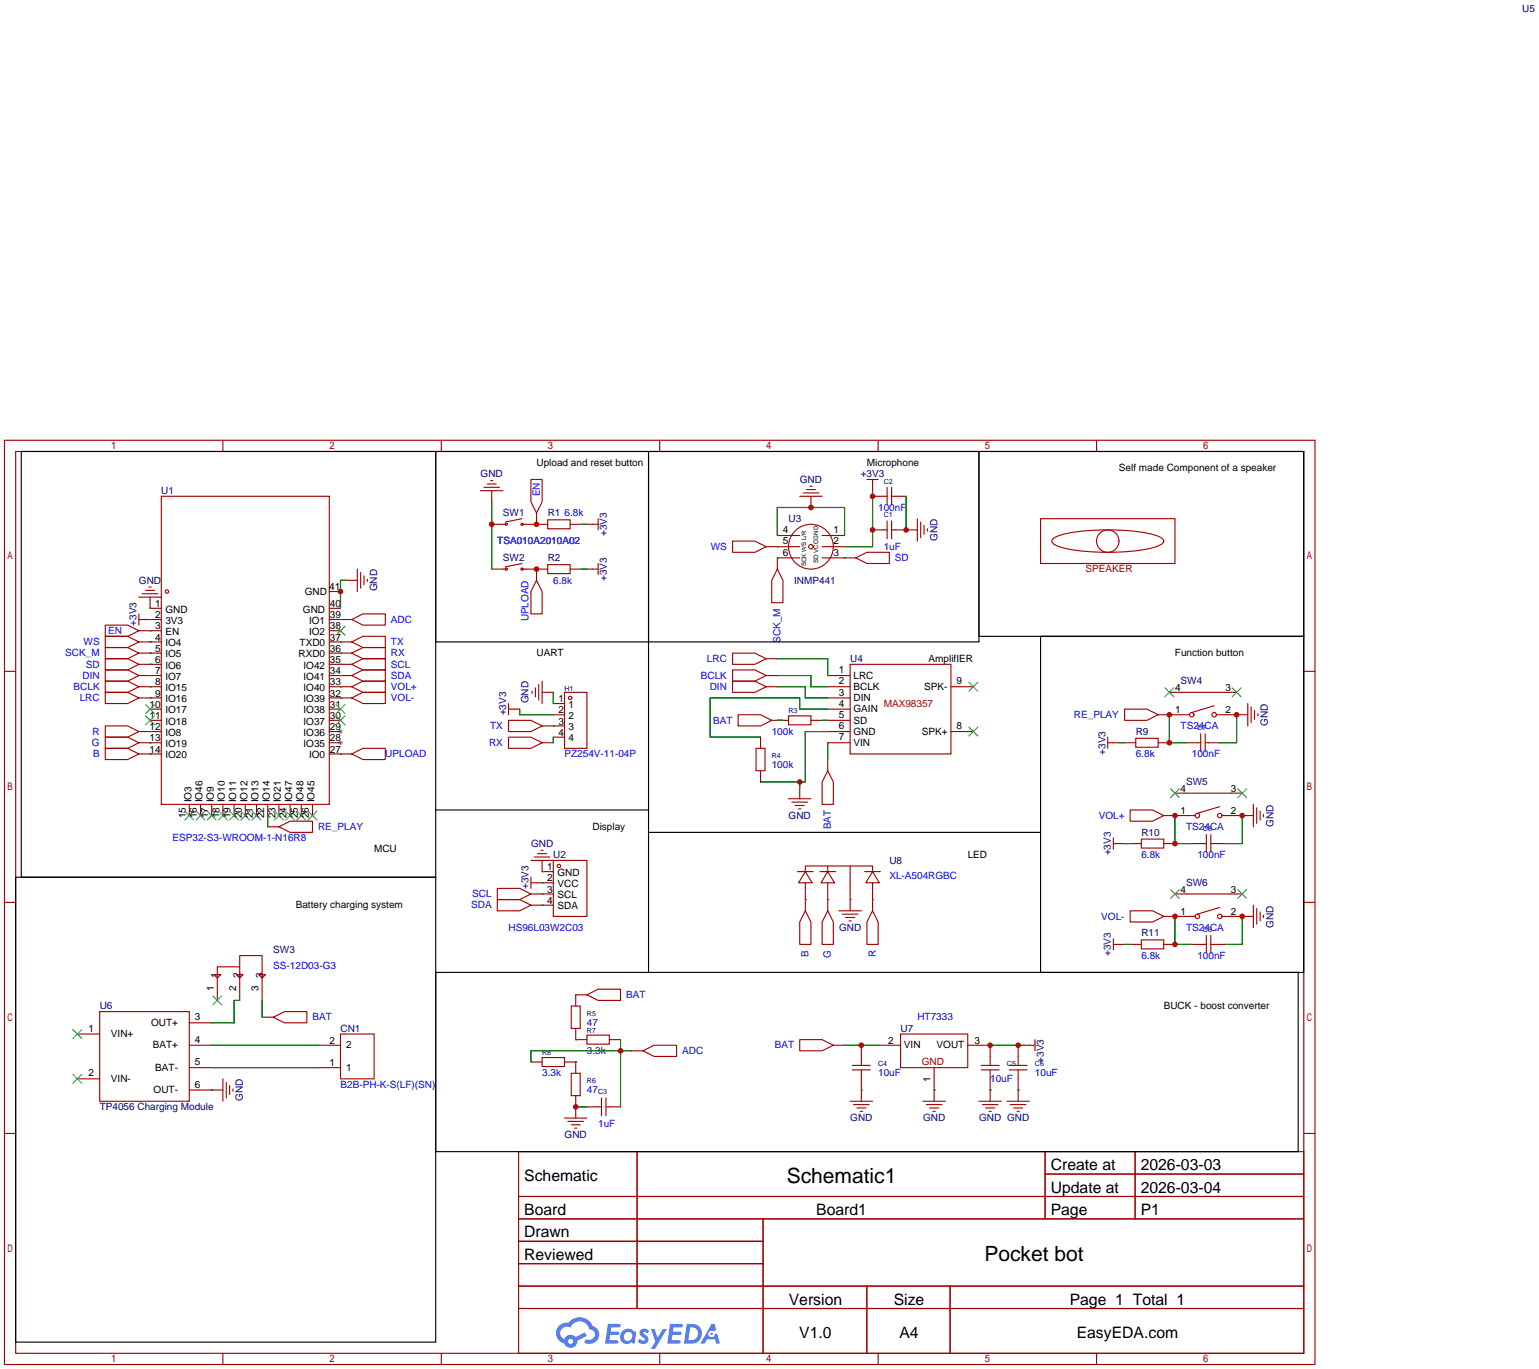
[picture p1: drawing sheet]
<svg xmlns="http://www.w3.org/2000/svg" width="349mm" height="310mm" viewBox="0 0 349 310" stroke-linecap="round" stroke-linejoin="round" font-family="sans-serif">
<g fill="#999">
<circle cx="77.2" cy="168.4" r=".51"/>
<circle cx="77.2" cy="165.9" r=".51"/>
</g>
<g fill="none" stroke="#a10000" stroke-width=".25">
<path d="M1 99.8h297.2v209.6h-297.2zM50.5 99.8v2.6M100.1 99.8v2.6M149.6 99.8v2.6M199.1 99.8v2.6M248.7 99.8v2.6M3.6 102.4h292.1v204.4h-292.1zM1 152.2h2.6M295.7 152.2h2.5M1 204.6h2.6M295.7 204.6h2.5M1 257h2.6"/>
<path d="M295.7 257h2.5M117.6 261.1h178.1v45.7h-178.1zM117.6 271.3h178.1M117.6 276.4h178.1M144.5 261.1v35.6M173 276.4v30.4M237 261.1v15.3M237 266.2h58.7M257.4 261.1v15.3M117.6 281.4h55.4M117.6 291.6h178.1M117.6 286.5h55.4"/>
<path d="M117.6 296.7h178.1M196.6 291.6v15.2M215.4 291.6v15.2M50.5 306.8v2.6M100.1 306.8v2.6M149.6 306.8v2.6M199.1 306.8v2.6M248.7 306.8v2.6"/>
</g>
<g fill="#5487ff">
<path d="M145.3 301.5a1.3 1.3 0 0 1 1.9 .3l-.4 .6a.54 .54 0 0 0-.9-.2l.1 .2a1.28 1.28 0 0 1 .8 2 1.53 1.53 0 0 1-2.2-.3l.5-.6 .8 .5a.31 .31 0 0 0 .4-.3 .31 .31 0 0 0-.3-.3 1.12 1.12 0 0 1-.7-1.9z"/>
<path d="M147.6 301.3h.9l.6 2 1.2-2h.9l-2.7 4.6h-.9l1-1.7z"/>
<path d="M137.8 300.2h2.3a.46 .46 0 0 1 .5 0 .46 .46 0 0 1 .1 .6l-.3 .2h-1.8l-.1 .9h1.6a.4 .4 0 0 1 .4 .4 .4 .4 0 0 1-.5 .4h-1.6l-.2 1.2h1.4a.46 .46 0 0 1 .5 .1 .46 .46 0 0 1 .1 .5l-.4 .1h-2.6z"/>
<path d="M151.9 300.2h2.3a.47 .47 0 0 1 .5 .1 .47 .47 0 0 1 .1 .5l-.3 .2h-1.8l-.1 .9h1.6a.4 .4 0 0 1 .4 .4 .4 .4 0 0 1-.4 .4h-1.7l-.2 1.2h1.4a.46 .46 0 0 1 .5 0 .46 .46 0 0 1 .1 .5l-.4 .2h-2.6z"/>
<path d="M161.3 300.2h.8l.3 1.3-.6 .4a.75 .75 0 0 0-1.1 .3 .75 .75 0 0 0 .5 1 .75 .75 0 0 0 .9-.7l.5-.2 .6 2.3h-.8l-.3-.9h-1.8l-.5 .9h-1z"/>
<path d="M155.7 300.2l-.6 4.4h1.5a2.27 2.27 0 0 0 2.6-2.2 2.27 2.27 0 0 0-2.7-2.2zM156.5 301a1.5 1.5 0 0 1 1.8 1.5 1.5 1.5 0 0 1-1.9 1.4h-.3z"/>
<path d="M141.2 301.8a1.6 1.6 0 0 0-.3 2.3 1.6 1.6 0 0 0 2.3 .2l.7 .3 .3-2.4-.1-.3h-.5a1.58 1.58 0 0 0-2.4-.1zM141.8 302.3a.98 .98 0 0 1 1.6 .4 .98 .98 0 0 1-1.1 1.3 .94 .94 0 0 1-.9-.6 .94 .94 0 0 1 .4-1.1z"/>
<path d="M126.8 300.6a2.37 2.37 0 0 0 1.1 4 1.54 1.54 0 0 0 1.8 1 1.54 1.54 0 0 0 1.2-1.6l2.2-1.1-.5-.8-2 1a1.57 1.57 0 0 0-2.7 .5 1.5 1.5 0 0 1-.7-2.1 1.5 1.5 0 0 1 2.2-.5 2.23 2.23 0 0 1 2.3-1.4 2.23 2.23 0 0 1 2 1.8 1.16 1.16 0 0 1 1.2 1.1 1.16 1.16 0 0 1-1.1 1.2h-.7a.47 .47 0 0 0-.5 .4 .47 .47 0 0 0 .4 .6 2.14 2.14 0 0 0 2.7-1.4 2.14 2.14 0 0 0-1.3-2.7 3.2 3.2 0 0 0-5.5-.7l-1.1 .1zM128.8 304.1a.6 .6 0 0 1 1.2 0 .6 .6 0 0 1-1.2 0z"/>
<circle cx="161.4" cy="302.4" r=".28"/>
</g>
<g fill="none" stroke="#a10000" stroke-width=".25">
<path d="M36.6 112.5h38.1v69.9h-38.1zM109 111.3h5M109.7 110.5h3.6M110.5 109.7h2M111.3 109h.5M111.5 118.9h3.1M111.5 111.3v2.5M118.4 117.6l-3.8 .8M118.6 118.9h5.6M120.4 108.7h2.5v5.1l-1.2 2.5-1.3-2.5zM121.7 116.3v2.6M124.2 117.9h5.1v2h-5.1z"/>
<path d="M129.3 118.9h2.5M133.1 118.9h2.5M135.6 117.6v2.5M181.4 112.5h5M182.1 111.8h3.6M182.9 111h2M183.6 110.2h.5M183.9 112.5v2.6M196.6 108.7h2.5M197.9 112.5h3.3M197.9 108.7v2.6M201.2 110.5v4.1"/>
<path d="M201.2 118.1v4.1M202.2 112.5h3.3M202.2 110.5v4.1M202.2 118.1v4.1M208 117.6v5.1M208.8 118.4v3.5M209.5 119.1v2.1M210.3 119.9v.5M236 117.6h30.4v10.2h-30.4zM31.5 135.4h5.1M31.5 139.2v2.5M32.3 134.6h3.5"/>
<path d="M33 133.9h2.1M33.8 133.1h.5M34 135.4v2.5h2.6M74.7 137.9h2.5M74.7 134.1h2.5M78.5 131.6h2.5M81 129v5.1M81.8 129.8v3.6M82.5 130.6v2M83.3 131.3v.5M111.5 129h3.1M118.4 127.8l-3.8 .7"/>
<path d="M118.6 129h5.6M121.7 131.6l1.2 2.5v5.1h-2.5v-5.1zM121.7 129v2.6M124.2 128h5.1v2h-5.1zM129.3 129h2.5M133.1 129h2.5M135.6 127.8v2.5M166.1 122.7h5.1l2.5 1.3-2.5 1.2h-5.1zM173.7 124h7.7M176.3 129l1.2 2.6v5.1h-2.5v-5.1zM176.3 121.4h5.1M181.4 126.5h-5.1v2.5"/>
<path d="M186.4 121.4h5.1M186.4 124h5.1M186.4 126.5h7.7M194.1 126.5l2.5-1.3h5.1v2.6h-5.1zM197.9 120.1h3.3M202.2 120.1h5.8M238.6 122.3a8.6 8.6 0 0 1 4.8-1.6 50.7 50.7 0 0 1 18.8 .7 2.11 2.11 0 0 1 1.7 1.3 2.11 2.11 0 0 1-1.7 1.3 48.4 48.4 0 0 1-22 0 2.11 2.11 0 0 1-1.7-1.3zM23.9 141.7h5.1l2.5 1.3-2.5 1.3h-5.1zM23.9 146.8h5.1l2.5 1.3-2.5 1.3h-5.1zM23.9 144.3h5.1l2.5 1.2-2.5 1.3h-5.1zM23.9 149.4h5.1l2.5 1.2-2.5 1.3h-5.1zM23.9 151.9h5.1l2.5 1.3-2.5 1.2h-5.1z"/>
<path d="M23.9 154.4h5.1l2.5 1.3-2.5 1.3h-5.1zM23.9 157h5.1l2.5 1.2-2.5 1.3h-5.1zM31.5 140.5h5.1M31.5 143h5.1M31.5 145.5h5.1M31.5 148.1h5.1M31.5 150.6h5.1M31.5 153.2h5.1M31.5 155.7h5.1M31.5 158.2h5.1M74.7 140.5h5.1M74.7 143h2.5"/>
<path d="M74.7 145.5h5.1M74.7 148.1h5.1M74.7 150.6h5.1M74.7 153.2h5.1M74.7 155.7h5.1M74.7 158.2h5.1M79.8 145.5l2.5-1.2h5.1v2.5h-5.1zM79.8 148.1l2.5-1.3h5.1v2.6h-5.1zM79.8 140.5l2.5-1.3h5.1v2.5h-5.1zM79.8 150.6l2.5-1.2h5.1v2.5h-5.1zM79.8 153.2l2.5-1.3h5.1v2.5h-5.1zM79.8 155.7l2.5-1.3h5.1v2.6h-5.1z"/>
<path d="M79.8 158.2l2.5-1.2h5.1v2.5h-5.1zM115.3 159.5v2.6M120.6 156.7v.5M121.4 156v2M122.2 155.2v3.6M122.9 157h2.6M122.9 154.4v5.1M125.5 159.5h2.5M128 157h5.1v12.7h-5.1zM166.1 154.4h5.1l2.5 1.3-2.5 1.3h-5.1zM166.1 151.9h5.1l2.5 1.3-2.5 1.2h-5.1zM166.1 148.1h5.1l2.5 1.3-2.5 1.2h-5.1z"/>
<path d="M173.7 153.2h2.6M173.7 155.7h2.6M173.7 149.4h2.6M187.7 153.2h5.1M187.7 155.7h5.1M187.7 158.2h5.1M192.8 150.6h22.8v20.3h-22.8zM215.6 155.7h5.1M265.2 157h15.2M283 159.5v5.1M23.9 164.6h5.1l2.5 1.3-2.5 1.2h-5.1zM23.9 167.1h5.1l2.5 1.3-2.5 1.3h-5.1z"/>
<path d="M23.9 169.7h5.1l2.5 1.2-2.5 1.3h-5.1zM31.5 165.9h5.1M31.5 168.4h5.1M31.5 170.9h5.1M34 160.8h2.6M34 163.3h2.6M74.7 160.8h2.5M74.7 163.3h2.5M74.7 165.9h2.5M74.7 168.4h2.5M74.7 170.9h5.1M79.8 170.9l2.5-1.2h5.1v2.5h-5.1z"/>
<path d="M115.3 163.3h5.1l2.5 1.3-2.5 1.3h-5.1zM115.3 167.1h5.1l2.5 1.3-2.5 1.3h-5.1zM115.3 160.8h2.6M122.9 168.4h2.6M122.9 164.6h5.1M125.5 162.1h2.5M125.5 167.1h2.5M167.4 162.1h5.1l2.5 1.2-2.5 1.3h-5.1zM171.4 169.7h2.1v5.1h-2.1zM172.5 167.1v2.6M172.5 174.8v2.5M175 163.3h3.8"/>
<path d="M178.8 162.3h5.1v2h-5.1zM181.4 178.6v2.5M183.9 163.3h2.5M187.7 174.8l1.3 2.5v5.1h-2.6v-5.1zM187.7 160.8h5.1M187.7 163.3h5.1M187.7 165.9h5.1M187.7 168.4h5.1M187.7 172.2v2.6M215.6 165.9h5.1M251.2 168.4h2.5M251.2 167.1v2.6"/>
<path d="M255 160.8h5.1l2.5 1.3-2.5 1.2h-5.1zM255 168.4h2.6M257.6 167.4h5v2h-5zM262.6 168.4h2.6M262.6 162.1h7.1M266.4 179.8h15.3M269 168.4h3.3M272.3 166.4v4M273.3 168.4h3.3M273.3 166.4v4M275.3 160l-5 1.5M275.8 162.1h7.2"/>
<path d="M283.7 160.3v3.5M284.5 161v2.1M285.2 161.8v.5M42.9 182.4v2.5M45.5 182.4v2.5M48 182.4v2.5M50.5 182.4v2.5M53.1 182.4v2.5M55.6 182.4v2.5M58.2 182.4v2.5M60.7 182.4v2.5M60.7 187.5h2.5"/>
<path d="M63.2 187.5l2.6-1.3h5.1v2.5h-5.1zM63.2 182.4v2.5M65.8 182.4v2.5M68.3 182.4v2.5M70.9 182.4v2.5M120.4 195.1h5.1M120.4 198.9v2.5M121.2 194.3h3.5M121.9 193.5h2.1M122.7 192.8h.5M122.9 195.1v2.5h2.6M125.5 195.1h7.6v12.7h-7.6z"/>
<path d="M178.8 181.1h5.1M179.6 181.9h3.5M180.3 182.6h2.1M180.8 197.6h3.6M181.1 183.4h.5M182.6 197.6l1.5 2.6h-3zM182.6 197.6v-1.3h15.3v1.3M185.9 197.6h3.6M187.7 197.6l1.5 2.6h-3zM187.7 196.3v1.3M192.8 196.3v10.2M196.1 197.6h3.5"/>
<path d="M197.9 197.6l1.5 2.6h-3.1zM252.5 191.3h2.5M252.5 190v2.5M256.3 183.6h5.1l2.5 1.3-2.5 1.3h-5.1zM256.3 191.3h2.5M258.8 190.2h5.1v2.1h-5.1zM263.9 184.9h7.1M263.9 191.3h2.5M270.3 191.3h3.3M273.6 189.2v4.1M274.6 189.2v4.1M274.6 191.3h3.3"/>
<path d="M276.6 182.9l-5.1 1.5M277.1 184.9h7.1M284.2 182.4v5.1M285 183.1v3.6M285.8 183.9v2M286.5 184.7v.5M54.4 219.2v-2.5h5v10.1M112.8 201.4h5.1l2.5 1.3-2.5 1.3h-5.1zM112.8 204h5.1l2.5 1.2-2.5 1.3h-5.1zM120.4 200.2h5.1M120.4 202.7h5.1M120.4 205.2h5.1"/>
<path d="M182.6 206.5l1.3 2.5v5.1h-2.5v-5.1zM182.6 200.2v6.3M187.7 206.5l1.3 2.5v5.1h-2.6v-5.1zM187.7 200.2v6.3M190.2 206.5h5.1M191 207.3h3.6M191.8 208h2M192.5 208.8h.5M197.9 206.5l1.2 2.5v5.1h-2.5v-5.1zM197.9 200.2v6.3M252.5 212.9v2.5M252.5 214.1h2.5"/>
<path d="M256.3 206.5h5.1l2.5 1.3-2.5 1.2h-5.1zM256.3 214.1h2.5M258.8 213.1h5.1v2h-5.1zM263.9 207.8h7.1M263.9 214.1h2.5M266.4 202.7h15.3M270.3 214.1h3.3M273.6 212.1v4.1M274.6 212.1v4.1M274.6 214.1h3.3M276.6 205.7l-5.1 1.6M277.1 207.8h7.1"/>
<path d="M284.2 205.2v5.1M285 206v3.6M285.8 206.8v2M286.5 207.5v.5M17.5 234.4h5.1M22.6 229.4h20.3v20.3h-20.3zM42.9 231.9h5.1M42.9 237h5.1M48.5 221l.8 .7 .7-.7h-1.2M49.3 226.8v-7.6h5.1v7.6M53.6 221l.8 .7 .7-.7h-1.3M58.7 221l.7 .7 .8-.7h-1.3"/>
<path d="M59.4 230.6h2.6M62 230.6l2.5-1.2h5.1v2.5h-5.1zM72.1 237h5.1M77.2 234.4h7.6v10.2h-7.6zM122.9 239.8h5.1v2h-5.1zM129.5 228.1h2.1v5.1h-2.1zM130.6 233.2v2.5h2.5M133.1 234.7h5.1v2h-5.1zM133.1 225.6l2.5-1.3h5.1v2.5h-5.1zM133.1 225.6h-2.5v2.5M138.2 235.7h2.5M143.3 238.3h2.5"/>
<path d="M145.8 238.3l2.5-1.3h5.1v2.5h-5.1zM181.4 235.7h5l2.6 1.3-2.6 1.3h-5zM189 237h2.5M195.3 237v4.6M199.1 237h5.1M204.2 234.4h15.3v7.7h-15.3zM219.5 237h5v4.6M230.9 237v4.6M232.2 237h2.5M234.7 235.7v2.6M17.5 244.6h5.1M42.9 242.1h5.1"/>
<path d="M42.9 247.1h7.6M50.5 244.6v5.1M51.3 245.4v3.5M52.1 246.1v2.1M52.8 246.9v.5M72.1 242.1h5.1M120.4 240.8h2.5M128 240.8h2.6v2.5M128 253.5h5.1M128.8 254.3h3.5M129.5 243.3h2.1v5.1h-2.1zM129.5 255h2.1"/>
<path d="M130.3 255.8h.5M130.6 248.4v5.1M133.1 251h3.3M136.4 248.9v4.1M137.4 248.9v4.1M137.4 251h3.3M192.8 249.7h5.1M193.3 242.6h4.1M193.3 241.6h4.1M193.5 250.4h3.6M194.3 251.2h2M195.1 252h.5"/>
<path d="M195.3 242.6v7.1M209.3 249.7h5.1M210.1 250.4h3.5M210.8 251.2h2.1M211.6 252h.5M211.8 242.1v7.6M222 249.7h5.1M222.5 242.6h4.1M222.5 241.6h4.1M222.8 250.4h3.5M223.5 251.2h2.1M224.3 252h.5"/>
<path d="M224.5 242.6v7.1M228.3 249.7h5.1M228.9 242.6h4M228.9 241.6h4M229.1 250.4h3.6M229.9 251.2h2M230.6 252h.5M230.9 242.6v7.1"/>
<circle cx="114.8" cy="118.9" r=".25"/>
<circle cx="118.4" cy="118.9" r=".25"/>
<circle cx="37.8" cy="134.1" r=".38"/>
<circle cx="114.8" cy="129" r=".25"/>
<circle cx="118.4" cy="129" r=".25"/>
<circle cx="183.9" cy="124" r=".51"/>
<circle cx="183.9" cy="124" r="5.1"/>
<circle cx="251.2" cy="122.7" r="2.54"/>
<circle cx="129.3" cy="158.2" r=".38"/>
<circle cx="270.3" cy="162.1" r=".51"/>
<circle cx="275.3" cy="162.1" r=".51"/>
<circle cx="126.7" cy="196.3" r=".38"/>
<circle cx="271.5" cy="184.9" r=".51"/>
<circle cx="276.6" cy="184.9" r=".51"/>
<circle cx="271.5" cy="207.8" r=".51"/>
<circle cx="276.6" cy="207.8" r=".51"/>
</g>
<g fill="none" stroke="#3c3" stroke-width=".25">
<path d="M33 159.8l2.1 2M35.1 159.8l-2.1 2M76.2 159.8l2 2M76.2 142l2 2M78.2 159.8l-2 2M78.2 142l-2 2M219.7 154.7l2 2M221.7 154.7l-2 2M264.2 156l2 2M266.2 156l-2 2M279.4 156l2 2M281.4 156l-2 2"/>
<path d="M33 162.3l2.1 2M35.1 162.3l-2.1 2M76.2 162.3l2 2M78.2 162.3l-2 2M219.7 164.8l2 2.1M221.7 164.8l-2 2.1M265.4 178.8l2.1 2M267.5 178.8l-2.1 2M280.7 178.8l2 2M282.7 178.8l-2 2M41.9 183.9l2 2M43.9 183.9l-2 2"/>
<path d="M44.4 183.9l2.1 2M46.5 183.9l-2.1 2M47 183.9l2 2M49 183.9l-2 2M49.5 183.9l2.1 2M51.6 183.9l-2.1 2M52.1 183.9l2 2M54.1 183.9l-2 2M54.6 183.9l2 2M56.6 183.9l-2 2M57.1 183.9l2.1 2M59.2 183.9l-2.1 2"/>
<path d="M62.2 183.9l2.1 2M64.3 183.9l-2.1 2M64.8 183.9l2 2M66.8 183.9l-2 2M67.3 183.9l2 2M69.3 183.9l-2 2M69.8 183.9l2.1 2M71.9 183.9l-2.1 2M265.4 201.7l2.1 2M267.5 201.7l-2.1 2M280.7 201.7l2 2M282.7 201.7l-2 2"/>
<path d="M16.5 233.4l2 2.1M18.5 233.4l-2 2.1M48.3 225.8l2 2M50.3 225.8l-2 2M16.5 243.6l2 2M18.5 243.6l-2 2"/>
</g>
<g fill="none" stroke="#008700" stroke-width=".25">
<path d="M111.5 113.8v15.2M121.7 118.9h.1M131.8 118.9h1.3M197.9 111.3v12.7h-6.4M205.5 112.5v7.6M34 137.9h.1M78.5 131.6h-1.3v6.3M121.7 129h.1M131.8 129h1.3M176.3 124h.1M176.3 126.5h.1M176.3 121.4v-6.3h15.2v6.3"/>
<path d="M191.5 126.5h.1M34 140.5h.1M34 143h.1M34 148.1h.1M34 145.5h.1M34 150.6h.1M34 153.2h.1M34 155.7h.1M34 158.2h.1M77.2 145.5h.1M77.2 148.1h.1M77.2 140.5h.1"/>
<path d="M77.2 150.6h.1M77.2 153.2h.1M77.2 155.7h.1M77.2 158.2h.1M125.5 157v2.5M176.3 149.4h11.4v3.8M176.3 155.7h6.3v2.5h5.1M176.3 153.2h7.6v2.5h3.8M34 165.9h.1M34 168.4h.1M34 170.9h.1M77.2 170.9h.1"/>
<path d="M117.9 160.8v1.3h7.6M125.5 164.6h.1M125.5 167.1v1.3M176.3 163.3h1.2M181.4 177.3v1.3M186.4 163.3h1.3M187.7 168.4v3.8M187.7 160.8h-6.3v-2.6h-20.4v8.9h11.5M187.7 165.9h-5.1v11.4h-10.1M253.7 168.4h1.3M265.2 162.1v6.3h3.8M280.4 162.1v6.3h-3.8"/>
<path d="M60.7 184.9v2.6M122.9 197.6h.1M255 191.3h1.3M266.4 184.9v6.4h3.9M281.7 184.9v6.4h-3.8M122.9 200.2h.1M122.9 202.7h.1M122.9 205.2h.1M182.6 204h.1M187.7 204h.1M192.8 204h.1M197.9 204h.1"/>
<path d="M255 214.1h1.3M266.4 207.8v6.3h3.9M281.7 207.8v6.3h-3.8M48 237h24.1M54.4 226.8h-1.3v5.1h-5.1M59.4 226.8v3.8M130.6 225.6h.1M130.6 235.7h.1M140.7 235.7v15.3M143.3 238.3h-22.9v2.5M191.5 237h7.6M224.5 237h7.7"/>
<path d="M48 247.1h.1M48 242.1h24.1M130.6 240.8h.1M130.6 251h2.5M195.3 247.1h.1M211.8 247.1h.1M224.5 247.1h.1M230.9 247.1h.1"/>
</g>
<path d="M4.8 102.4h94v96.5h-94zM98.8 102.4h48.3v43.1h-48.3zM147.1 102.4h74.9v43.1h-74.9zM222 102.4h73.7v41.9h-73.7zM147.1 145.5v75M236 144.3h59.7v76.2h-59.7zM3.6 198.9h95.2v105.4h-95.2zM98.8 183.6h48.3M147.1 188.7h88.9M98.8 220.5h195.6v40.6h-195.6z" fill="none" stroke="#000" stroke-width=".25"/>
<g fill="#c00">
<circle cx="77.2" cy="134.1" r=".63"/>
<circle cx="111.5" cy="118.9" r=".63"/>
<circle cx="121.7" cy="118.9" r=".63"/>
<circle cx="121.7" cy="129" r=".63"/>
<circle cx="183.9" cy="115.1" r=".63"/>
<circle cx="197.9" cy="120.1" r=".63"/>
<circle cx="197.9" cy="112.5" r=".63"/>
<circle cx="205.5" cy="120.1" r=".63"/>
<circle cx="181.4" cy="177.3" r=".63"/>
<circle cx="130.6" cy="251" r=".63"/>
<circle cx="140.7" cy="238.3" r=".63"/>
<circle cx="195.3" cy="237" r=".63"/>
<circle cx="230.9" cy="237" r=".63"/>
<circle cx="224.5" cy="237" r=".63"/>
<circle cx="280.4" cy="162.1" r=".63"/>
<circle cx="265.2" cy="168.4" r=".63"/>
<circle cx="265.2" cy="162.1" r=".63"/>
<circle cx="281.7" cy="184.9" r=".63"/>
<circle cx="266.4" cy="191.3" r=".63"/>
<circle cx="266.4" cy="184.9" r=".63"/>
<circle cx="281.7" cy="207.8" r=".63"/>
<circle cx="266.4" cy="214.1" r=".63"/>
<circle cx="266.4" cy="207.8" r=".63"/>
</g>
<g font-size="4.8">
<text x="178.4" y="268.2">Schematic1</text>
<text x="223.2" y="286">Pocket bot</text>
</g>
<g font-size="3.6">
<text x="118.9" y="267.9">Schematic</text>
<text x="238.3" y="265.3">Create at</text>
<text x="258.7" y="265.3">2026-03-03</text>
<text x="118.9" y="275.5">Board</text>
<text x="185.1" y="275.5">Board1</text>
<text x="238.3" y="270.4">Update at</text>
<text x="238.3" y="275.5">Page</text>
<text x="258.7" y="270.4">2026-03-04</text>
<text x="258.7" y="275.5">P1</text>
<text x="118.9" y="280.6">Drawn</text>
<text x="118.9" y="285.6">Reviewed</text>
<text x="178.9" y="295.8">Version</text>
<text x="202.7" y="295.8">Size</text>
<text x="242.6" y="295.8">Page 1 Total 1</text>
<text x="181.3" y="303.4">V1.0</text>
<text x="204" y="303.4">A4</text>
<text x="244.2" y="303.4">EasyEDA.com</text>
</g>
<g font-size="2.3" fill="#000080">
<text x="345.2" y="2.8">U5</text>
<text x="36.6" y="112">U1</text>
<text x="109" y="108.2">GND</text>
<text x="181.4" y="109.4">GND</text>
<text x="195.2" y="108.2">+3V3</text>
<text x="114" y="117.1">SW1</text>
<text x="124.2" y="117.1">R1</text>
<text x="178.8" y="118.3">U3</text>
<text x="137.6" y="121.6" transform="rotate(-90 137.6 121.6)">+3V3</text>
<text x="212.6" y="122.7" transform="rotate(-90 212.6 122.7)">GND</text>
<text x="114" y="127.2">SW2</text>
<text x="124.2" y="127.2">R2</text>
<text x="137.6" y="131.7" transform="rotate(-90 137.6 131.7)">+3V3</text>
<text x="31.5" y="132.3">GND</text>
<text x="85.6" y="134.1" transform="rotate(-90 85.6 134.1)">GND</text>
<text x="180.1" y="132.3">INMP441</text>
<text x="31" y="141.9" transform="rotate(-90 31 141.9)">+3V3</text>
<text x="192.8" y="150.1">U4</text>
<text x="267.7" y="155.2">SW4</text>
<text x="119.9" y="159.5" transform="rotate(-90 119.9 159.5)">GND</text>
<text x="114.8" y="162.2" transform="rotate(-90 114.8 162.2)">+3V3</text>
<text x="257.6" y="166.6">R9</text>
<text x="287.5" y="164.6" transform="rotate(-90 287.5 164.6)">GND</text>
<text x="250.7" y="171.1" transform="rotate(-90 250.7 171.1)">+3V3</text>
<text x="269" y="178">SW5</text>
<text x="178.8" y="185.6">GND</text>
<text x="120.4" y="192">GND</text>
<text x="258.8" y="189.4">R10</text>
<text x="288.8" y="187.4" transform="rotate(-90 288.8 187.4)">GND</text>
<text x="125.5" y="194.5">U2</text>
<text x="201.7" y="195.8">U8</text>
<text x="251.9" y="193.9" transform="rotate(-90 251.9 193.9)">+3V3</text>
<text x="119.9" y="201.6" transform="rotate(-90 119.9 201.6)">+3V3</text>
<text x="269" y="200.9">SW6</text>
<text x="190.3" y="211">GND</text>
<text x="258.8" y="212.3">R11</text>
<text x="288.8" y="210.3" transform="rotate(-90 288.8 210.3)">GND</text>
<text x="62" y="216.1">SW3</text>
<text x="251.9" y="216.8" transform="rotate(-90 251.9 216.8)">+3V3</text>
<text x="22.6" y="228.8">U6</text>
<text x="77.2" y="233.9">CN1</text>
<text x="204.2" y="233.9">U7</text>
<text x="236.7" y="240.9" transform="rotate(-90 236.7 240.9)">+3V3</text>
<text x="22.6" y="251.7">TP4056 Charging Module</text>
<text x="55.1" y="249.7" transform="rotate(-90 55.1 249.7)">GND</text>
<text x="192.8" y="254.2">GND</text>
<text x="209.3" y="254.2">GND</text>
<text x="222" y="254.2">GND GND</text>
<text x="128" y="258">GND</text>
</g>
<g font-size="2.3">
<text x="121.7" y="105.6">Upload and reset button</text>
<text x="196.6" y="105.6">Microphone</text>
<text x="253.7" y="106.9">Self made Component of a speaker</text>
<text x="177.6" y="120.9">4</text>
<text x="177.6" y="123.4">5</text>
<text x="177.6" y="125.9">6</text>
<text x="189" y="120.9">1</text>
<text x="189" y="123.4">2</text>
<text x="189" y="125.9">3</text>
<text x="35.2" y="137.6">1</text>
<text x="69.1" y="134.8">GND</text>
<text x="74.7" y="133.8">41</text>
<text x="74.8" y="137.6">40</text>
<text x="35.2" y="140.2">2</text>
<text x="35.2" y="142.7">3</text>
<text x="37.5" y="138.9">GND</text>
<text x="37.5" y="141.4">3V3</text>
<text x="37.5" y="144">EN</text>
<text x="68.7" y="138.9">GND</text>
<text x="70.1" y="144">IO2</text>
<text x="70.1" y="141.4">IO1</text>
<text x="74.8" y="142.7">38</text>
<text x="74.8" y="140.2">39</text>
<text x="35.2" y="145.2">4</text>
<text x="35.2" y="147.8">5</text>
<text x="37.5" y="146.5">IO4</text>
<text x="37.5" y="149">IO5</text>
<text x="67.7" y="149">RXD0</text>
<text x="67.9" y="146.5">TXD0</text>
<text x="74.8" y="147.8">36</text>
<text x="74.8" y="145.2">37</text>
<text x="121.7" y="148.8">UART</text>
<text x="266.4" y="148.8">Function button</text>
<text x="35.2" y="150.3">6</text>
<text x="35.2" y="152.9">7</text>
<text x="35.2" y="155.4">8</text>
<text x="37.5" y="151.6">IO6</text>
<text x="37.5" y="154.1">IO7</text>
<text x="68.8" y="154.1">IO41</text>
<text x="68.8" y="151.6">IO42</text>
<text x="74.8" y="155.4">33</text>
<text x="74.8" y="152.9">34</text>
<text x="74.8" y="150.3">35</text>
<text x="190.3" y="152.6">1</text>
<text x="190.3" y="155.2">2</text>
<text x="193.5" y="153.9">LRC</text>
<text x="210.6" y="150.1">AmplifIER</text>
<text x="216.9" y="155.2">9</text>
<text x="33.9" y="160.5">10</text>
<text x="35.2" y="157.9">9</text>
<text x="37.5" y="156.7">IO15</text>
<text x="37.5" y="159.2">IO16</text>
<text x="37.5" y="161.7">IO17</text>
<text x="68.8" y="161.7">IO38</text>
<text x="68.8" y="159.2">IO39</text>
<text x="68.8" y="156.7">IO40</text>
<text x="74.8" y="160.5">31</text>
<text x="74.8" y="157.9">32</text>
<text x="126.6" y="159.2">1</text>
<text x="126.6" y="161.7">2</text>
<text x="129" y="160.5">1</text>
<text x="190.3" y="157.7">3</text>
<text x="190.3" y="160.2">4</text>
<text x="193.5" y="156.4">BCLK</text>
<text x="193.5" y="159">DIN</text>
<text x="193.5" y="161.5">GAIN</text>
<text x="209.6" y="156.4">SPK-</text>
<text x="266.5" y="156.7">4</text>
<text x="266.5" y="161.7">1</text>
<text x="277.9" y="156.7">3</text>
<text x="277.9" y="161.7">2</text>
<text x="33.9" y="163">11</text>
<text x="33.9" y="165.6">12</text>
<text x="37.5" y="164.3">IO18</text>
<text x="37.5" y="166.8">IO8</text>
<text x="68.8" y="166.8">IO36</text>
<text x="68.8" y="164.3">IO37</text>
<text x="74.8" y="165.6">29</text>
<text x="74.8" y="163">30</text>
<text x="126.6" y="164.3">3</text>
<text x="126.6" y="166.8">4</text>
<text x="129" y="163">2</text>
<text x="129" y="165.6">3</text>
<text x="190.3" y="162.8">5</text>
<text x="190.3" y="165.3">6</text>
<text x="190.3" y="167.9">7</text>
<text x="193.5" y="164">SD</text>
<text x="193.5" y="166.6">GND</text>
<text x="209" y="166.6">SPK+</text>
<text x="216.9" y="165.3">8</text>
<text x="33.9" y="168.1">13</text>
<text x="33.9" y="170.6">14</text>
<text x="37.5" y="169.4">IO19</text>
<text x="37.5" y="171.9">IO20</text>
<text x="68.8" y="169.4">IO35</text>
<text x="70.1" y="171.9">IO0</text>
<text x="74.8" y="170.6">27</text>
<text x="74.8" y="168.1">28</text>
<text x="129" y="168.1">4</text>
<text x="193.5" y="169.1">VIN</text>
<text x="267.7" y="179.5">4</text>
<text x="279.1" y="179.5">3</text>
<text x="42.1" y="185.5" transform="rotate(-90 42.1 185.5)">15</text>
<text x="43.4" y="181.9" transform="rotate(-90 43.4 181.9)">IO3</text>
<text x="44.7" y="185.5" transform="rotate(-90 44.7 185.5)">16</text>
<text x="45.9" y="181.9" transform="rotate(-90 45.9 181.9)">IO46</text>
<text x="47.2" y="185.5" transform="rotate(-90 47.2 185.5)">17</text>
<text x="48.5" y="181.9" transform="rotate(-90 48.5 181.9)">IO9</text>
<text x="49.7" y="185.5" transform="rotate(-90 49.7 185.5)">18</text>
<text x="51" y="181.9" transform="rotate(-90 51 181.9)">IO10</text>
<text x="52.3" y="185.5" transform="rotate(-90 52.3 185.5)">19</text>
<text x="53.6" y="181.9" transform="rotate(-90 53.6 181.9)">IO11</text>
<text x="54.8" y="185.5" transform="rotate(-90 54.8 185.5)">20</text>
<text x="56.1" y="181.9" transform="rotate(-90 56.1 181.9)">IO12</text>
<text x="57.4" y="185.5" transform="rotate(-90 57.4 185.5)">21</text>
<text x="58.6" y="181.9" transform="rotate(-90 58.6 181.9)">IO13</text>
<text x="59.9" y="185.5" transform="rotate(-90 59.9 185.5)">22</text>
<text x="61.2" y="181.9" transform="rotate(-90 61.2 181.9)">IO14</text>
<text x="62.4" y="185.5" transform="rotate(-90 62.4 185.5)">23</text>
<text x="63.7" y="181.9" transform="rotate(-90 63.7 181.9)">IO21</text>
<text x="65" y="185.5" transform="rotate(-90 65 185.5)">24</text>
<text x="66.3" y="181.9" transform="rotate(-90 66.3 181.9)">IO47</text>
<text x="67.5" y="185.5" transform="rotate(-90 67.5 185.5)">25</text>
<text x="68.8" y="181.9" transform="rotate(-90 68.8 181.9)">IO48</text>
<text x="70.1" y="185.5" transform="rotate(-90 70.1 185.5)">26</text>
<text x="71.3" y="181.9" transform="rotate(-90 71.3 181.9)">IO45</text>
<text x="267.7" y="184.6">1</text>
<text x="279.1" y="184.6">2</text>
<text x="134.4" y="188.2">Display</text>
<text x="84.8" y="193.3">MCU</text>
<text x="124.1" y="197.3">1</text>
<text x="219.5" y="194.5">LED</text>
<text x="124.1" y="199.8">2</text>
<text x="124.1" y="202.4">3</text>
<text x="126.4" y="198.6">GND</text>
<text x="126.4" y="201.1">VCC</text>
<text x="126.4" y="203.7">SCL</text>
<text x="267.7" y="202.4">4</text>
<text x="279.1" y="202.4">3</text>
<text x="67.1" y="206">Battery charging system</text>
<text x="124.1" y="204.9">4</text>
<text x="126.4" y="206.2">SDA</text>
<text x="267.7" y="207.5">1</text>
<text x="279.1" y="207.5">2</text>
<text x="49.5" y="221.7" transform="rotate(-90 49.5 221.7)">1</text>
<text x="54.6" y="221.7" transform="rotate(-90 54.6 221.7)">2</text>
<text x="59.7" y="221.7" transform="rotate(-90 59.7 221.7)">3</text>
<text x="48.5" y="224.8" transform="rotate(-90 48.5 224.8)">1</text>
<text x="53.6" y="224.8" transform="rotate(-90 53.6 224.8)">2</text>
<text x="58.6" y="224.8" transform="rotate(-90 58.6 224.8)">3</text>
<text x="20.1" y="233.9">1</text>
<text x="34.3" y="232.6">OUT+</text>
<text x="44.2" y="231.4">3</text>
<text x="263.9" y="228.8">BUCK - boost converter</text>
<text x="25.1" y="235.2">VIN+</text>
<text x="34.6" y="237.7">BAT+</text>
<text x="44.2" y="236.4">4</text>
<text x="74.7" y="236.7">2</text>
<text x="78.5" y="237.7">2</text>
<text x="201.4" y="236.7">2</text>
<text x="205" y="237.7">VIN</text>
<text x="212.4" y="237.7">VOUT</text>
<text x="221" y="236.7">3</text>
<text x="20.1" y="244.1">2</text>
<text x="25.1" y="245.3">VIN-</text>
<text x="35.2" y="242.8">BAT-</text>
<text x="44.2" y="241.5">5</text>
<text x="74.7" y="241.8">1</text>
<text x="78.5" y="242.8">1</text>
<text x="211" y="245.3" transform="rotate(-90 211 245.3)">1</text>
<text x="34.8" y="247.9">OUT-</text>
<text x="44.2" y="246.6">6</text>
</g>
<g font-size="2.3" fill="#00f">
<text x="122.4" y="112.5" transform="rotate(-90 122.4 112.5)">EN</text>
<text x="128" y="117.1">6.8k</text>
<text x="199.1" y="115.8">100nF</text>
<text x="112.8" y="123.4">TSA010A2010A02</text>
<text x="161.2" y="124.7">WS</text>
<text x="200.4" y="124.7">1uF</text>
<text x="202.9" y="127.2">SD</text>
<text x="125.5" y="132.3">6.8k</text>
<text x="24.5" y="143.7">EN</text>
<text x="88.6" y="141.2">ADC</text>
<text x="119.9" y="140.9" transform="rotate(-90 119.9 140.9)">UPLOAD</text>
<text x="14.8" y="148.8">SCK_M</text>
<text x="19" y="146.3">WS</text>
<text x="88.6" y="146.3">TX</text>
<text x="88.6" y="148.8">RX</text>
<text x="177" y="145.7" transform="rotate(-90 177 145.7)">SCK_M</text>
<text x="18.7" y="153.9">DIN</text>
<text x="19.5" y="151.3">SD</text>
<text x="88.6" y="151.3">SCL</text>
<text x="88.6" y="153.9">SDA</text>
<text x="158.9" y="153.9">BCLK</text>
<text x="160.3" y="150.1">LRC</text>
<text x="16.7" y="156.4">BCLK</text>
<text x="18.1" y="159">LRC</text>
<text x="88.6" y="156.4">VOL+</text>
<text x="88.6" y="159">VOL-</text>
<text x="160.9" y="156.4">DIN</text>
<text x="21" y="166.6">R</text>
<text x="111.1" y="165.3">TX</text>
<text x="161.7" y="164">BAT</text>
<text x="175" y="166.6">100k</text>
<text x="243.5" y="162.8">RE_PLAY</text>
<text x="267.7" y="165.3">TS24CA</text>
<text x="20.8" y="169.1">G</text>
<text x="21.1" y="171.7">B</text>
<text x="87.4" y="171.7">UPLOAD</text>
<text x="110.9" y="169.1">RX</text>
<text x="128" y="171.7">PZ254V-11-04P</text>
<text x="257.6" y="171.7">6.8k</text>
<text x="270.3" y="171.7">100nF</text>
<text x="175" y="174.2">100k</text>
<text x="249.2" y="185.6">VOL+</text>
<text x="39.1" y="190.7">ESP32-S3-WROOM-1-N16R8</text>
<text x="72.1" y="188.2">RE_PLAY</text>
<text x="188.4" y="188.1" transform="rotate(-90 188.4 188.1)">BAT</text>
<text x="269" y="188.2">TS24CA</text>
<text x="258.8" y="194.5">6.8k</text>
<text x="271.5" y="194.5">100nF</text>
<text x="107.1" y="203.4">SCL</text>
<text x="201.7" y="199.4">XL-A504RGBC</text>
<text x="106.8" y="206">SDA</text>
<text x="249.7" y="208.5">VOL-</text>
<text x="115.3" y="211">HS96L03W2C03</text>
<text x="269" y="211">TS24CA</text>
<text x="62" y="219.7">SS-12D03-G3</text>
<text x="183.4" y="216.9" transform="rotate(-90 183.4 216.9)">B</text>
<text x="188.4" y="217.2" transform="rotate(-90 188.4 217.2)">G</text>
<text x="198.6" y="217" transform="rotate(-90 198.6 217)">R</text>
<text x="258.8" y="217.4">6.8k</text>
<text x="271.5" y="217.4">100nF</text>
<text x="142" y="226.3">BAT</text>
<text x="70.9" y="231.4">BAT</text>
<text x="133.1" y="232.6">47</text>
<text x="208" y="231.4">HT7333</text>
<text x="133.1" y="239">3.3k</text>
<text x="154.7" y="239">ADC</text>
<text x="175.7" y="237.7">BAT</text>
<text x="122.9" y="244.1">3.3k</text>
<text x="199.1" y="244.1">10uF</text>
<text x="224.5" y="245.3">10uF</text>
<text x="234.7" y="244.1">10uF</text>
<text x="77.2" y="246.6">B2B-PH-K-S(LF)(SN)</text>
<text x="133.1" y="247.9">47</text>
<text x="135.6" y="255.5">1uF</text>
</g>
<g font-size="2.3" fill="#a00000">
<text x="246.1" y="129.8">SPEAKER</text>
<text x="200.4" y="160.2">MAX98357</text>
<text x="209" y="241.4">GND</text>
</g>
<g font-size="1.6" fill="#000080">
<text x="200.4" y="109.6">C2</text>
<text x="200.4" y="117.3">C1</text>
<text x="128" y="156.6">H1</text>
<text x="178.8" y="161.7">R3</text>
<text x="271.5" y="165.5">C7</text>
<text x="175" y="171.9">R4</text>
<text x="272.8" y="188.4">C8</text>
<text x="272.8" y="211.2">C9</text>
<text x="133.1" y="230.3">R5</text>
<text x="122.9" y="239.2">R8</text>
<text x="133.1" y="234.1">R7</text>
<text x="133.1" y="245.5">R6</text>
<text x="199.1" y="241.7">C4</text>
<text x="228.3" y="241.7">C5</text>
<text x="234.7" y="241.7">C6</text>
<text x="135.6" y="248.1">C3</text>
</g>
<g font-size="1.4">
<text x="182.8" y="128.4" transform="rotate(-90 182.8 128.4)">SCK WS L/R</text>
<text x="185.6" y="127.6" transform="rotate(-90 185.6 127.6)">SDVCCGND</text>
</g>
</svg>
